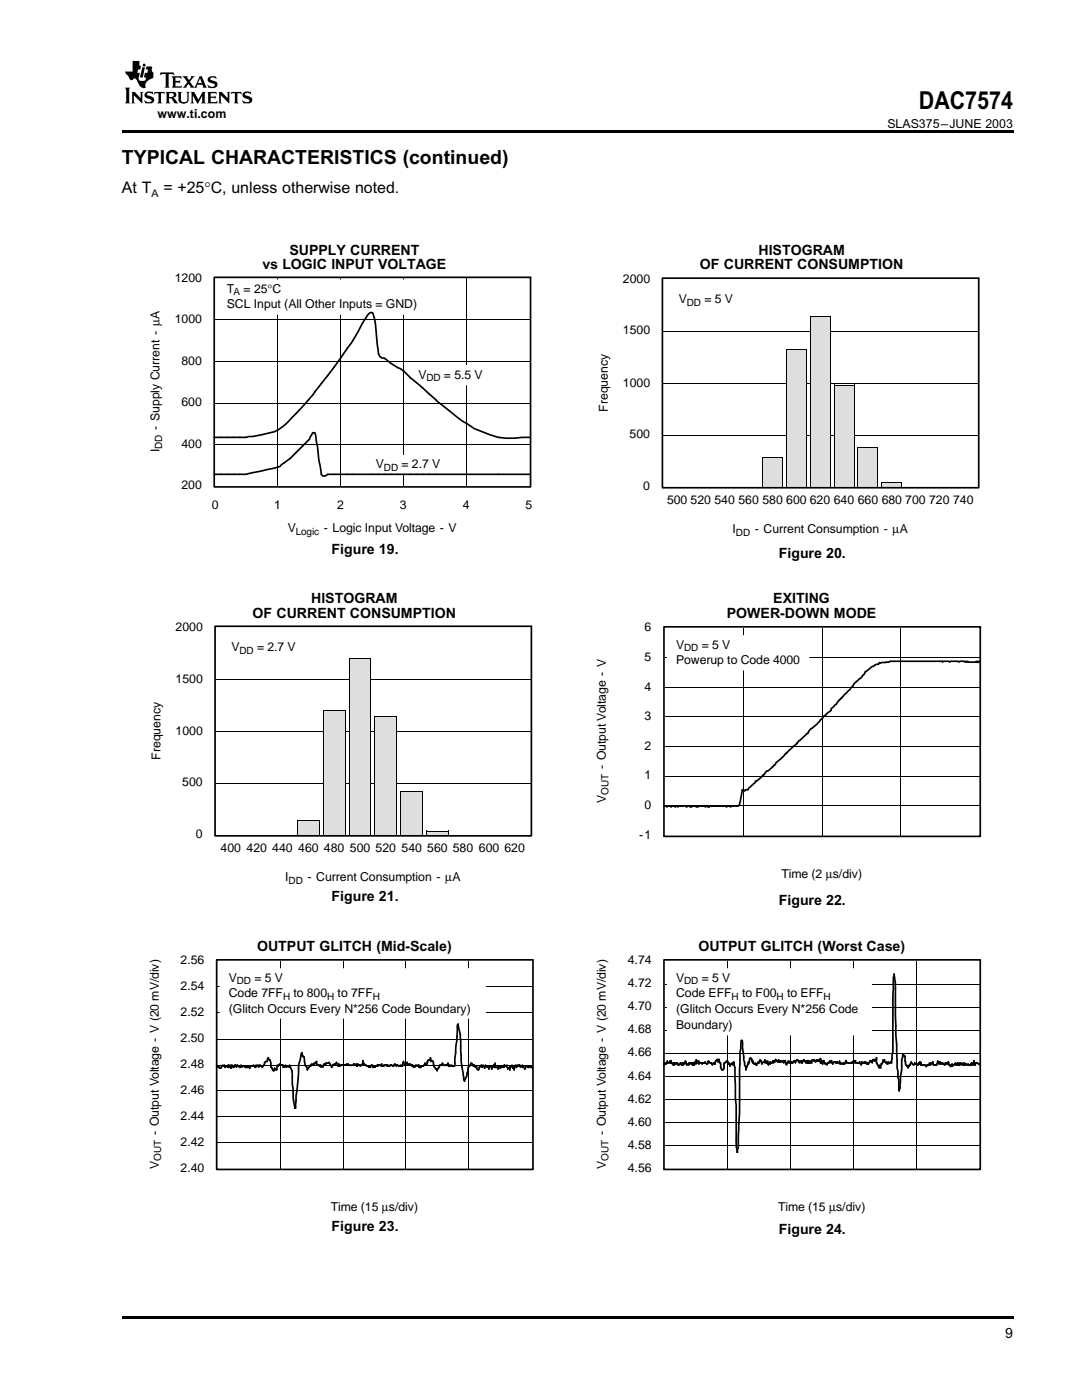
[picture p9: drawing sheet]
<svg xmlns="http://www.w3.org/2000/svg" width="216mm" height="279mm" viewBox="0 0 216 279" stroke-linecap="round" stroke-linejoin="round" font-family="sans-serif">
<g fill="#000">
<path d="M28.4 13.4h.5l-.4 2.1h-.6z" fill-rule="evenodd"/>
<path d="M28.5 12.8a.33 .33 0 0 1 .5 0 .33 .33 0 0 1 0 .5h-.4z" fill-rule="evenodd"/>
<path d="M26.5 12.2h1.3v.9l.4 .1-.2 .7h-.4l-.2 .6h.5l-.2 .9a.55 .55 0 0 0 .2 .7h1.1l.2-.6h-.5v-.2l.2-.8h.5l.1-.6h-.4l.2-.6h1.1l-.1 .7 .3 .4v1.1l-.1 .1-.7 .3-.6 .5-.2 .3v.9l-.6-.1a1.69 1.69 0 0 1-1-1.4l-.4-.5h-.2a.57 .57 0 0 1-.9 .2l-.2-.5-.6-.6-.2-.4h1.6z" fill-rule="evenodd"/>
<path d="M34.2 15.2h1.9l.2 .5-.4-.2h-.9v.6h.9v.6v-.2h-.9v.7h1l.4-.2-.2 .5h-2l.3-.3v-1.6z" fill-rule="evenodd"/>
<path d="M36.4 15.2h1.1l-.1 .4 .3 .4 .4-.5v-.3h.8l-1 1.1 .8 1.1 .2-.1 .9-2.1h.5l.8 2.1 .3 .2h-1.1l.2-.1-.2-.5h-.9l-.2 .3 .2 .3h-1.5l.2-.2-.5-.6-.5 .6 .2 .2h-.9l.4-.3 .6-.8-.6-.8z" fill-rule="evenodd"/>
<path d="M41.5 15.6l.5-.4h1.1v.6l-.4-.3h-.6l-.1 .1v.3l.5 .2a.82 .82 0 0 1 .7 .4 .82 .82 0 0 1 0 .8l-.4 .3h-1.2l-.2-.7a1.11 1.11 0 0 0 1.1 .3l.4-.1a.95 .95 0 0 0-.9-.6h-.2l-.4-.4z" fill-rule="evenodd"/>
</g>
<path d="M39.9 15.6l.4 1h-.8z" fill="#fff"/>
<g fill="#000">
<path d="M24.9 17.5h1.1l-.2 .2v2.8l.2 .1h-1.1l.3-.3v-2.4z" fill-rule="evenodd"/>
<path d="M29 18.5l.1-.1a1.21 1.21 0 0 1 1.3-.1l.2 .6-.3-.2a.69 .69 0 0 0-1 0l.1 .3 .4 .1a.82 .82 0 0 1 .9 .5 .82 .82 0 0 1-.3 .9l-1.4 .1-.3-.6 .7 .4 .8-.1v-.4l-.4-.2a.81 .81 0 0 1-.9-1.1z" fill-rule="evenodd"/>
<path d="M30.9 18.3h1.9l.2 .6-.3-.3h-.6v1.9l.3 .1h-1l.2-.2v-1.7l-.6-.1-.3 .3z" fill-rule="evenodd"/>
<path d="M33.1 18.3h1.7l.3 .2 .1 .6-.2 .3-.4 .1 1 1.1-.8-.1-.2-.3a.76 .76 0 0 0-.9-.6v.8l.3 .2h-.9l.1-.1v-2z" fill-rule="evenodd"/>
<path d="M35.3 18.3h1.1l-.3 .2v1.5l.3 .4h.6l.3-.2 .1-1.7-.3-.2h.8l-.3 .2v1.4a.95 .95 0 0 1-1.5 .6l-.5-.4v-1.6z" fill-rule="evenodd"/>
<path d="M46.2 18.3h1.9l.2 .6-.3-.3-.6 .1v1.7l.2 .2h-.9l.2-.1v-1.9h-.6l-.3 .3z" fill-rule="evenodd"/>
<path d="M48.6 18.5v-.1a1.21 1.21 0 0 1 1.3-.1h.1l.2 .6-.4-.2a.69 .69 0 0 0-.9 0l.1 .3 .6 .2a.79 .79 0 0 1 .6 1v.2l-.4 .2h-1.2l-.3-.6 .7 .4 .7-.1a.42 .42 0 0 0-.4-.6 .81 .81 0 0 1-.8-1.1z" fill-rule="evenodd"/>
<path d="M26.2 18.3h.7l1.2 1.3v-1.2l-.2-.1h.8l-.3 .2v2.1l-1.7-1.6v1.5l.3 .1h-.8l.2-.1v-2.1z" fill-rule="evenodd"/>
<path d="M38 18.3h.7l.9 1.6 .8-1.6h.6l-.1 .1v2.1l.2 .1h-1l.2-.2v-1.3l-.8 1.6-1-1.6v1.2l.2 .3h-.7l.2-.1v-2z" fill-rule="evenodd"/>
<path d="M41.4 18.3h1.7l.2 .6-.3-.3-1 .1v.6h.9l.2-.2v.6l-.4-.2h-.7v.8l1.1 .1 .4-.3-.2 .5h-1.9l.1-.1v-2.1z" fill-rule="evenodd"/>
<path d="M43.6 18.3h.6l1.2 1.3v-1.2l-.1-.1h.7l-.2 .2v2.1l-1.7-1.6v1.5l.2 .1h-.7l.1-.1v-2.1z" fill-rule="evenodd"/>
</g>
<path d="M33.7 18.6l.9 .1a.45 .45 0 0 1 0 .5 .45 .45 0 0 1-.5 .2h-.4z" fill-rule="evenodd" fill="#fff"/>
<path d="M32 14.4h2.6l.2 .6-.4-.2h-.7v2.5l.1 .2h-1l.3-.2v-2.5h-.9l-.2 .2z" fill-rule="evenodd" fill="#000"/>
<path d="M132.3 76.5h62.8M132.3 66.1h62.8M132.3 86.8h62.8" fill="none" stroke="#000" stroke-width=".2"/>
<path d="M152.2 91.4h3.9v5.8h-3.9z" fill-rule="evenodd" fill="#dedede"/>
<path d="M152.1 91.3h4M152.2 91.3v5.9M156.1 91.3v5.9" fill="none" stroke="#000" stroke-width=".2"/>
<path d="M157 69.8h3.8v27.4h-3.8z" fill-rule="evenodd" fill="#dedede"/>
<path d="M156.9 69.8h4M156.9 69.8v27.4M160.9 69.8v27.4" fill="none" stroke="#000" stroke-width=".2"/>
<path d="M161.8 63.2h3.8v34h-3.8z" fill-rule="evenodd" fill="#dedede"/>
<path d="M161.7 63.2h4M161.7 63.1v34.1M165.7 63.1v34.1" fill="none" stroke="#000" stroke-width=".2"/>
<path d="M166.5 76.9h3.9v20.3h-3.9z" fill-rule="evenodd" fill="#dedede"/>
<path d="M166.4 76.8h4.1M166.4 76.8v20.4M170.4 76.8v20.4" fill="none" stroke="#000" stroke-width=".2"/>
<path d="M171.2 89.4h3.9v7.8h-3.9z" fill-rule="evenodd" fill="#dedede"/>
<path d="M171.2 89.3h4M171.2 89.3v7.9M175.1 89.3v7.9" fill="none" stroke="#000" stroke-width=".2"/>
<path d="M176 96.4h3.9v.8h-3.9z" fill-rule="evenodd" fill="#dedede"/>
<path d="M175.9 96.4h4.1" fill="none" stroke="#000" stroke-width=".2"/>
<g fill="#000">
<path d="M175.9 96.3l.1 .9z" fill-rule="evenodd"/>
<path d="M179.9 96.3l.1 .9z" fill-rule="evenodd"/>
</g>
<path d="M132.2 55.5h63.1v41.8h-63.1z" fill="none" stroke="#000" stroke-width=".34"/>
<path d="M133.8 58h16.4v3.7h-16.4z" fill="#fff"/>
<path d="M133.8 58h16.4v3.7h-16.4z" fill="none" stroke="#fff" stroke-width=".34"/>
<path d="M55.4 55.5v41.5M68 55.5v41.5M80.5 55.5v41.5M93.1 55.5v41.5M105.8 55.4h.1M195.2 55.5h.1M42.9 72.2h62.8M42.9 63.9h62.8M42.7 97.1h.1M42.9 88.8h62.8M42.9 80.5h62.8M132.2 97.3h.1" fill="none" stroke="#000" stroke-width=".2"/>
<path d="M42.7 55.4h63.2v41.8h-63.2z" fill="none" stroke="#000" stroke-width=".34"/>
<path d="M43.6 55.9h41.7v6.7h-41.7z" fill="#fff"/>
<path d="M43.6 55.9h41.7v6.7h-41.7z" fill="none" stroke="#fff" stroke-width=".34"/>
<path d="M73.2 91h16.4v3.7h-16.4z" fill="#fff"/>
<path d="M73.2 91h16.4v3.7h-16.4z" fill="none" stroke="#fff" stroke-width=".34"/>
<path d="M81.6 73h16.7v3.7h-16.7z" fill="#fff"/>
<path d="M81.6 73h16.7v3.7h-16.7z" fill="none" stroke="#fff" stroke-width=".34"/>
<path d="M42.7 94.7h6.4l6.8-1.6 .3-.4 1.7-1.2 3.9-3.9 .6-1.2h.5l.1 .7 .6 4.7 .5 2.9 .3 .3h.4l.6-.3h40.4M42.7 87.3h6.4l4.8-.9a6 6 0 0 0 3.5-2.1l.9-1a84.9 84.9 0 0 0 9.7-11.9l2.8-4.1a23 23 0 0 1 3-4.9h.5a5.1 5.1 0 0 1 .6 2.4l.6 5.8a1.14 1.14 0 0 0 1.3 .9l1.2 1 2.6 1.6 1.3 1.3 2.5 2.1a69.2 69.2 0 0 0 10.2 8 19.9 19.9 0 0 0 6.4 2l4.8-.2M132.5 125.1h63.1v41.8h-63.1z" fill="none" stroke="#000" stroke-width=".34"/>
<path d="M132.7 137.2h62.7M132.7 131.3h62.7M148.4 125.3v41.5M164 125.3v41.5M179.7 125.3v41.5M195.5 125.2h.1M132.7 154.9h62.7M132.7 149h62.7M132.7 143.1h62.7M132.5 166.8h.1M132.7 160.8h62.7" fill="none" stroke="#000" stroke-width=".2"/>
<path d="M133.2 126.9h28.1v6.7h-28.1z" fill="#fff"/>
<path d="M133.2 126.9h28.1v6.7h-28.1z" fill="none" stroke="#fff" stroke-width=".34"/>
<path d="M195.5 132l-.2 .1-.1-.1-.2 .2-.2-.2v.1h-1.5l-.2-.1-.2 .1-.1-.1-.2 .1-.2-.1h-.9l-.2 .1-.1-.1h-1.6l-.1 .1-.2-.1h-1.1l-.1 .1v-.1h-10.5l-.2 .1-1.6 .1-.1 .2-.2-.2-.2 .4h-.7l-1.9 1.4-.3 .7h-.2l-.5 .7h-.2l-1 1-.2 .4-.7 .8-1.2 1.1-.4 .6h-.1l-.2 .3h-.2l-.6 1h-.2l-.9 .8v.4l-.9 .6-.1 .4-.4 .1-1.3 1.6-1.3 .9-.5 .6v.2l-.3 .2-1.4 1.4h-.2l-.3 .6-.7 .4-1.4 1.4h-.1v.2l-.3 .1-.6 .7-1.2 1.1-.5 .7h-.2l-.8 .8h-.3l-.5 .8-.3 .1-.2 .3-1 .9h-.2l-.1 .3-1.3 1.1-.2 .3h-.5l-.1 .3-.5-.3-.4 2.2-.3 1h-1.4l-.2 .3-.2-.2h-.5l-.1 .2-.2-.2h-3.1l-.4 .2-.4-.3-.1 .3-.2-.2h-1.2l-.1 .2-.2-.2-.2 .2-.1-.3-.6 .1-.2 .2-.2-.2-.1 .2-.2-.3-.5 .3-.3-.3-1.3 .1-.1 .2-.2-.2-.4 .2-.5-.3-.3 .3-.2-.2h-.5l-.1 .2-.2-.3-.4 .1" fill="none" stroke="#000" stroke-width=".34"/>
<path d="M43.1 135.6h62.8M43.1 156.3h62.8M43.1 146h62.8" fill="none" stroke="#000" stroke-width=".2"/>
<path d="M59.4 163.8h4.2v2.8h-4.2z" fill-rule="evenodd" fill="#dedede"/>
<path d="M59.3 163.8h4.4M59.4 163.7v2.9M63.7 163.7v2.9" fill="none" stroke="#000" stroke-width=".2"/>
<path d="M64.6 141.8h4.2v24.8h-4.2z" fill-rule="evenodd" fill="#dedede"/>
<path d="M64.5 141.8h4.4M64.6 141.7v24.9M68.9 141.7v24.9" fill="none" stroke="#000" stroke-width=".2"/>
<path d="M69.7 131.5h4.2v35.1h-4.2z" fill-rule="evenodd" fill="#dedede"/>
<path d="M69.7 131.5h4.3M69.7 131.4v35.2M74 131.4v35.2" fill="none" stroke="#000" stroke-width=".2"/>
<path d="M74.8 143.1h4.3v23.5h-4.3z" fill-rule="evenodd" fill="#dedede"/>
<path d="M74.8 143h4.4M74.8 143v23.6M79.2 143v23.6" fill="none" stroke="#000" stroke-width=".2"/>
<path d="M80 158h4.2v8.6h-4.2z" fill-rule="evenodd" fill="#dedede"/>
<path d="M80 158h4.3M80 157.9v8.7M84.3 157.9v8.7" fill="none" stroke="#000" stroke-width=".2"/>
<path d="M85.2 165.9h4.2v.7h-4.2z" fill-rule="evenodd" fill="#dedede"/>
<path d="M85.1 165.8h4.4" fill="none" stroke="#000" stroke-width=".2"/>
<g fill="#000">
<path d="M85.1 165.8l.1 .8z" fill-rule="evenodd"/>
<path d="M89.4 165.8l.1 .8z" fill-rule="evenodd"/>
</g>
<path d="M42.9 125h63.1v41.8h-63.1z" fill="none" stroke="#000" stroke-width=".34"/>
<path d="M44.5 127.5h16.4v3.7h-16.4z" fill="#fff"/>
<path d="M44.5 127.5h16.4v3.7h-16.4z" fill="none" stroke="#fff" stroke-width=".34"/>
<g fill="none" stroke="#000" stroke-width=".2">
<path d="M105.9 125h.1M42.9 166.7h.1M43.4 197h62.8M55.9 191.7v41.5M68.5 191.7v41.5M81 191.7v41.5M93.6 191.7v41.5M106.3 191.6h.1M43.4 217.7h62.8M43.4 212.6h62.8M43.4 207.4h62.8M43.4 202.2h62.8"/>
<path d="M43.2 233.3h.1M43.4 228.1h62.8M43.4 222.9h62.8"/>
</g>
<path d="M43.2 191.6h63.1v41.8h-63.1z" fill="none" stroke="#000" stroke-width=".34"/>
<path d="M44 193.4h52.8v9.7h-52.8z" fill="#fff"/>
<path d="M44 193.4h52.8v9.7h-52.8z" fill="none" stroke="#fff" stroke-width=".34"/>
<path d="M132.5 191.6h63.1v41.8h-63.1zM43.2 212.5l.3 .5 .2-.1 .2 .3h.2l.3-.6 .2 .2 .2-.2 .1 .4 .2-.2 .3 .1 .2-.4 .1 .5 .2-.4 .2 .6 .1-.6h.1l.1 .3 .3 .1 .2-.5 .3 .4 .1-.4 .1 .3 .4 .2 .3-.4 .1 .3 .6-.1 .1 .2h.2l.2-.2 .1 .2 .3-.1 .2 .3 .1-.4h.5v-.2l.5 .4 .1-.4 .2 .2 .2-.2 .1 .3 .2-.3h.2l.4 .3 .4-.6v-.3l.5-.2 .1-.5 .1-.2 .5 .9v.9l.5 .8h.2l.1-.5 .2 .3h.2l.1-.7 .1-.2v.2h.2l.2-.5 .7 .3 .1 .4 .4-.4 .1 .3h.1v-.1h.4l.1 .2 .1-.4v.2a3.3 3.3 0 0 1 .5 2.2l.2 3.9 .3 2.2h.2l.1-2.4 .5-4.6a5.7 5.7 0 0 1 .4-3l.1-.8 .1-.2 .2 .7 .3 .1 .2 1.7 .4 .4v.5l.5-.7 .1-.2 .1 .2 .2-.5 .3 .3 .2-.1v-.3l.1 .1 .4-.5 .1 .7 .4 .1 .1 .2 .1-.3 .1 .4 .3-.1h.1v.1l.3-.6 .2 .2 .1-.3h.5l.2-.2 .5 1 .2-.5v.1l.3-.3 .3 .3 .1-.6 .4 .8 .1-.5 .1 .5 .4-.3 .9 .1 .2-.3 .2 .3 .1-.3 .1 .3h.8l.2-.3 .1 .3 .4-.3v.5h.2l.1-.5 .2 .3 .2-.1 .1 .3 .4-.5 .1-.6 .2 .6 1 .6 .1-.1 .1 .2 .3-.4h.2l.1 .4 .3-.2 .1 .2 .1-.2 .4-.3 .1 .3 .2-.3 .5 .3 .1-.5 .1 .5h.3l.1-.3h.4l.2 .3v-.3l.2 .3 .6-.3 .4 .3 .3-.5 .3 .5 .2-.3 .3 .3h.3v-.2l.4 .2 .2-1 .3 .7 .4-.5 .3 .5 .3-.2 .4 .3v.2l.1-.3 .2 .4 .2-.1 .1 .1 .2-.3 .3 .2 .2-.3v.4l.5 .1 .1-.2h.4l.2-.2 .1-.4 .3 .4 .2-.9 .4-.1 .2-.5 .1 .7 .1-.2 .3 .2 .2 1 .4 .6h.2v.3l.5-1.1 .5-.1v-.3l.3 .4h.7l.2-.4 .1 .6h.2v-.2h.2l.1 .2 .2-.2 .1 .2h.4l.1-.2v-1.3l.4-3.6 .1-3.1 .1-.2a15.8 15.8 0 0 1 .5 5.4l.1 2 .5 3.6 .2 .4 .7-1.9a1.28 1.28 0 0 1 .5-1.4v-.3h.2l.3 .6 .2-.3 .3 .5 .2-.1 .3 .6 .2-.1v-.4l.4-.4h.1l.1 .4 .2-.4 .3 .6 .2-.6 .2 .3h.3l.1 .5 .1-.6h.3l.2 .6 .5-.9v.5l.2-.8 .1 .8h.4l.1 .4 .2-.6 .2 .4 .1-.4 .2 .2 .3-.2 .2 .2v-.5l.2 .3h.3l.1-.2 .1 .8 .3-.4 .1 .5 .1-.7 .1 .2 .3-.4 .1 .6 .2-.4 .1 .7 .2-.9 .3 .4 .1-.4 .3 .2 .1-.3 .1 .1 .1 .3h.2l.3-.3v.4l.2-.1 .3 .5 .2-.6 .3 .2h.2l.1-.2 .2 .2 .3-.2 .2 .4" fill="none" stroke="#000" stroke-width=".34"/>
<g fill="none" stroke="#000" stroke-width=".2">
<path d="M132.7 196.4h62.7M145.2 191.7v41.5M157.8 191.7v41.5M170.2 191.7v41.5M182.8 191.7v41.5M195.5 191.6h.1M132.7 219.4h62.7M132.7 214.8h62.7M132.7 210.2h62.7M132.7 205.6h62.7M132.7 201h62.7M132.5 233.3h.1"/>
<path d="M132.7 228.7h62.7M132.7 224h62.7"/>
</g>
<path d="M133.2 193.4h40.6v13.1h-40.6z" fill="#fff"/>
<path d="M133.2 193.4h40.6v13.1h-40.6z" fill="none" stroke="#fff" stroke-width=".34"/>
<path d="M132.5 212.5v-.3l.2-.1v.2l.5-.1v-.4v.3h.4l.1-.3 .1 .4 .1-.5v.2l.4 .6 .1-.4v.4h.2l.1-.4 .1 .2 .3-.2 .2 .4v-.2l.3 .2 .2-.4 .3 .5 .2-.5v.4v-.3l.2-.1 .1 .2 .2-.5 .2 .7 .1-.2 .3 .2 .1-.4h.3l.1 .2 .1-.2 .2 .5v-.4l.1 .3v-.3l.1-.1 .1 .5 .4-.8v.5v-.8l.2 .6 .1-.3 .1 .3 .1-.3v.5l.2-.2 .5 .1v.1l.1-.2 .2 .1 .3-.3v.3l.4 .1 .2-.1v-.4l.3 .3 .4 .1 .1 .3 .4-.4v.2h.2a.77 .77 0 0 1 .5-.9l.1 .5 .2-.5v.7l.3 .1a1.33 1.33 0 0 0 .3 1.3l.2-.1a1.42 1.42 0 0 0 .2-1.2l.6-.5 .1 .5 .2 .1 .1-.1 .1 .6v-.3l.1 .1 .3-.4 .1 .1 .1-.1v.3l.2-.6 .2 1.2 .1 6 .2 1.5v8.3l.3 1.1 .1-1 .3-6.9 .1-12 .2-2.4h.2l.1 .2 .2 3.6 .2 1 .2 .5v.5l.3-.9 .2-.3v-.4v.2h.2l.1-.8 .2-.2 .2 .3 .2 .7 .1-.3v.4l.2 .1 .3-.1 .1 .4 .4-.4v-.3l.2 .2 .2-.6v.2l.2 .1 .1 .5v-.1l.3-.3h.3v-.4l.1 .6 .2-.3v.4h.2l.1-.4v.5l.2 .2v-.3l.3 .1v-.4l.4 .2 .1-.3 .2 .3v-.4l.2 .2 .2-.5 .3 .5h.2l.1-.4 .1 .4 .1-.1v.1v-.1l.3 .1v-.1l.4 .1v-.2l.1 .4 .1-.4h.2l.1 .6 .2-.2v.4l.3-.7 .2 .3 .2-.3 .1 .3 .2-.2v.3l.5-.5 .1 .1 .1 .3v-.3l.3-.1v-.2l.4 .3 .1 .3 .1-.3 .3 .3 .2-.4v.5v-.4l.3-.3 .4 .6 .1-.3v.3l.2 .1 .1-.5 .1 .5v-.5l.1 .5h.2l.1-.4 .1 .3v-.2v.2h.2l.1-.6 .1 .2 .3-.2v.3l.1-.1 .1 .2 .3-.4 .1 .3h.2v-.3l.2-.1 .2 .8v-.9l.1 .8v-.2h.2l.2 .4 .1-.6h.1l.1 .5 .2 .1v-.1l.3 .1v.2l.4-.6 .1 .2 .2-.4 .1 .4 .1-.4 .3 .6 .1-.4h.3l.1 .2 .4-.2 .1 .3 .3-.3v-.1l.1 .5 .1-.1 .3 .1 .3-.1 .2 .1 .3-.6v.5l.1-.4 .1 .3 1 .1v-.3v.2h.2l.1-.3 .2 .3v-.3v.1l.2-.2 .1 .5h.7v-.3l.4 .6 .1-.6 .1 .2h.3l.1-.2v.3h.1l.1-.3 .3 .4 .1-.2v.2h.2l.3-.5h.2v.1v-.2l.3 .4v-.6l.3 .2v-.3l.2 .4v-.3h.2l.1-.4v1.1l.4 .8 .3 .1v-.5l.1 .5 .1-.8h.2l.2-.8 .1 .4 .2-.4 .1 .4h.2l.2 .4h.2v-.4l.1 .3 .4-.1v-.2l.2 .2 .3-2.2v-11.2v-3.6l.2-.7 .1 .6a20.8 20.8 0 0 1 .2 5.9l.3 12.2 .2 .7v1.2l.1 .4 .1 2.3 .5-4.3a4.3 4.3 0 0 1 .2-2.3l.1-.8 .1 .5h.3l.1 1.5 .3 .6 .2-.1v.3l.2-.5h.2v-.3l.2-.2 .1 .1v-.3l.1 .4 .3 .2 .2-.2v-.2l.1 .2h.3l.1 .3 .2-.1 .1-.3v.1h.1l.1-.4h.2v.6l.1-.3 .2 .4h.7l.1 .3 .2-.1v-.3l.4 .1 .1-.4h.1l.1 .3 .4-.6 .1 .6 .7 .1 .2-.8 .3 .5v-.4h.2v.4h.2l.1-.2 .2 .2v-.1l.4 .3 .1-.4 .2 .2h.2l.2-.4 .1 .6h.3v.3l.1 .1 .3-.6 .1 .5 .6-.6v.3v-.2v.2h.2l.1-.3 .2 .4v-.5v.4l.2-.3 .1 .4 .2-.4 .2 .1v.2h.2l.1-.3v.4l.2-.1v-.3v.3l.1-.3 .2 .3 .1-.2 .3 .3 .1-.3 .2 .3h.3v-.3v.2h.1l.1-.4 .2 .4 .2-.2v-.6v.8l.2-.3 .1 .4 .2-.5h.2l.5 .4" fill="none" stroke="#000" stroke-width=".34"/>
<path d="M24.3 26h177.8v.6h-177.8zM24.3 262.7h177.8v.5h-177.8z" fill="#000"/>
<text font-size="4.9" x="183.4" y="21.7">DAC7574</text>
<text font-size="3.9" x="24.3" y="32.8">TYPICAL CHARACTERISTICS (continued)</text>
<g font-size="3.2">
<text x="24.3" y="38.5">At T</text>
<text x="32.6" y="38.5">= +25°C, unless otherwise noted.</text>
</g>
<g font-size="2.8">
<text x="52.4" y="53.6">vs LOGIC INPUT VOLTAGE</text>
<text x="57.7" y="50.8">SUPPLY CURRENT</text>
<text x="139.7" y="53.6">OF CURRENT CONSUMPTION</text>
<text x="151.3" y="50.8">HISTOGRAM</text>
<text x="66.1" y="110.6">Figure 19.</text>
<text x="155.4" y="111.3">Figure 20.</text>
<text x="50.4" y="123.3">OF CURRENT CONSUMPTION</text>
<text x="62.1" y="120.4">HISTOGRAM</text>
<text x="145" y="123.3">POWER-DOWN MODE</text>
<text x="154.3" y="120.4">EXITING</text>
<text x="66.1" y="179.8">Figure 21.</text>
<text x="155.4" y="180.6">Figure 22.</text>
<text x="51.3" y="189.7">OUTPUT GLITCH (Mid-Scale)</text>
<text x="139.3" y="189.7">OUTPUT GLITCH (Worst Case)</text>
<text x="66.1" y="245.6">Figure 23.</text>
<text x="155.4" y="246.3">Figure 24.</text>
<text x="200.6" y="267">9</text>
</g>
<g font-size="2.5">
<text x="31.5" y="23.5">www.ti.com</text>
<text x="177.1" y="25.6">SLAS375–JUNE 2003</text>
</g>
<g font-size="2.4">
<text x="34.9" y="56.3">1200</text>
<text x="45.3" y="58.5">T</text>
<text x="48.6" y="58.5">= 25°C</text>
<text x="124.3" y="56.4">2000</text>
<text x="34.9" y="64.5">1000</text>
<text x="45.3" y="61.6">SCL Input (All Other Inputs = GND)</text>
<text x="135.4" y="60.5">V</text>
<text x="140.6" y="60.5">= 5 V</text>
<text x="124.3" y="66.7">1500</text>
<text x="36.2" y="72.8">800</text>
<text x="83.5" y="75.6">V</text>
<text x="88.6" y="75.6">= 5.5 V</text>
<text x="124.3" y="77.1">1000</text>
<text x="36.2" y="81.1">600</text>
<text x="121.3" y="82.2" transform="rotate(-90 121.3 82.2)">Frequency</text>
<text x="31.8" y="85.8" transform="rotate(-90 31.8 85.8)">- Supply Current - µA</text>
<text x="36.2" y="89.4">400</text>
<text x="125.6" y="87.5">500</text>
<text x="31.8" y="90.2" transform="rotate(-90 31.8 90.2)">I</text>
<text x="75" y="93.5">V</text>
<text x="80.1" y="93.5">= 2.7 V</text>
<text x="36.2" y="97.6">200</text>
<text x="42.2" y="101.5">0</text>
<text x="54.7" y="101.5">1</text>
<text x="67.3" y="101.5">2</text>
<text x="79.8" y="101.5">3</text>
<text x="92.4" y="101.5">4</text>
<text x="104.9" y="101.5">5</text>
<text x="128.3" y="97.8">0</text>
<text x="133.1" y="100.6">500</text>
<text x="137.8" y="100.6">520</text>
<text x="142.6" y="100.6">540</text>
<text x="147.3" y="100.6">560</text>
<text x="152.1" y="100.6">580</text>
<text x="156.9" y="100.6">600</text>
<text x="161.6" y="100.6">620</text>
<text x="166.4" y="100.6">640</text>
<text x="171.2" y="100.6">660</text>
<text x="175.9" y="100.6">680</text>
<text x="180.6" y="100.6">700</text>
<text x="185.4" y="100.6">720</text>
<text x="190.2" y="100.6">740</text>
<text x="57.4" y="106.2">V</text>
<text x="64.6" y="106.2">- Logic Input Voltage - V</text>
<text x="146.2" y="106.4">I</text>
<text x="150.6" y="106.4">- Current Consumption - µA</text>
<text x="35" y="125.9">2000</text>
<text x="46.2" y="130">V</text>
<text x="51.3" y="130">= 2.7 V</text>
<text x="128.6" y="131.9">5</text>
<text x="128.6" y="126">6</text>
<text x="134.9" y="129.5">V</text>
<text x="140" y="129.5">= 5 V</text>
<text x="35" y="136.2">1500</text>
<text x="128.6" y="137.8">4</text>
<text x="134.9" y="132.6">Powerup to Code 4000</text>
<text x="128.6" y="143.7">3</text>
<text x="35" y="146.6">1000</text>
<text x="128.6" y="149.7">2</text>
<text x="32" y="151.6" transform="rotate(-90 32 151.6)">Frequency</text>
<text x="120.9" y="153.5" transform="rotate(-90 120.9 153.5)">- Output Voltage - V</text>
<text x="128.6" y="155.5">1</text>
<text x="36.4" y="156.9">500</text>
<text x="120.9" y="160.3" transform="rotate(-90 120.9 160.3)">V</text>
<text x="128.6" y="161.5">0</text>
<text x="39.1" y="167.2">0</text>
<text x="127.5" y="167.3">-1</text>
<text x="44" y="170.1">400</text>
<text x="49.2" y="170.1">420</text>
<text x="54.3" y="170.1">440</text>
<text x="59.5" y="170.1">460</text>
<text x="64.6" y="170.1">480</text>
<text x="69.8" y="170.1">500</text>
<text x="74.9" y="170.1">520</text>
<text x="80.1" y="170.1">540</text>
<text x="85.2" y="170.1">560</text>
<text x="90.4" y="170.1">580</text>
<text x="95.6" y="170.1">600</text>
<text x="100.7" y="170.1">620</text>
<text x="56.9" y="175.9">I</text>
<text x="61.4" y="175.9">- Current Consumption - µA</text>
<text x="156" y="175.1">Time (2 µs/div)</text>
<text x="36" y="197.6">2.54</text>
<text x="36" y="192.5">2.56</text>
<text x="45.7" y="195.9">V</text>
<text x="50.8" y="195.9">= 5 V</text>
<text x="125.3" y="197">4.72</text>
<text x="125.3" y="192.5">4.74</text>
<text x="134.9" y="195.9">V</text>
<text x="140" y="195.9">= 5 V</text>
<text x="36" y="202.8">2.52</text>
<text x="45.7" y="199">Code 7FF</text>
<text x="45.7" y="202.2">(Glitch Occurs Every N*256 Code Boundary)</text>
<text x="58.6" y="199">to 800</text>
<text x="67.4" y="199">to 7FF</text>
<text x="125.3" y="201.6">4.70</text>
<text x="134.9" y="202.2">(Glitch Occurs Every N*256 Code</text>
<text x="134.9" y="199">Code EFF</text>
<text x="148.1" y="199">to F00</text>
<text x="157" y="199">to EFF</text>
<text x="36" y="208">2.50</text>
<text x="125.3" y="206.2">4.68</text>
<text x="134.9" y="205.3">Boundary)</text>
<text x="36" y="213.2">2.48</text>
<text x="125.3" y="215.4">4.64</text>
<text x="125.3" y="210.8">4.66</text>
<text x="36" y="218.3">2.46</text>
<text x="125.3" y="220.1">4.62</text>
<text x="31.7" y="226.5" transform="rotate(-90 31.7 226.5)">- Output Voltage - V (20 mV/div)</text>
<text x="36" y="223.5">2.44</text>
<text x="120.9" y="226.5" transform="rotate(-90 120.9 226.5)">- Output Voltage - V (20 mV/div)</text>
<text x="125.3" y="224.7">4.60</text>
<text x="31.7" y="233.3" transform="rotate(-90 31.7 233.3)">V</text>
<text x="36" y="233.8">2.40</text>
<text x="36" y="228.7">2.42</text>
<text x="120.9" y="233.3" transform="rotate(-90 120.9 233.3)">V</text>
<text x="125.3" y="233.8">4.56</text>
<text x="125.3" y="229.3">4.58</text>
<text x="66" y="241.6">Time (15 µs/div)</text>
<text x="155.3" y="241.6">Time (15 µs/div)</text>
</g>
<text font-size="2.1" x="30.2" y="39.2">A</text>
<g font-size="2">
<text x="46.6" y="59">A</text>
<text x="137" y="61">DD</text>
<text x="85.1" y="76.1">DD</text>
<text x="32.4" y="89.5" transform="rotate(-90 32.4 89.5)">DD</text>
<text x="76.6" y="94">DD</text>
<text x="59" y="106.7">Logic</text>
<text x="146.8" y="106.9">DD</text>
<text x="47.8" y="130.5">DD</text>
<text x="136.5" y="130">DD</text>
<text x="121.4" y="158.7" transform="rotate(-90 121.4 158.7)">OUT</text>
<text x="57.6" y="176.4">DD</text>
<text x="47.3" y="196.4">DD</text>
<text x="136.5" y="196.4">DD</text>
<text x="56.5" y="199.5">H</text>
<text x="65.3" y="199.5">H</text>
<text x="74.4" y="199.5">H</text>
<text x="146" y="199.5">H</text>
<text x="154.9" y="199.5">H</text>
<text x="164.3" y="199.5">H</text>
<text x="32.2" y="231.7" transform="rotate(-90 32.2 231.7)">OUT</text>
<text x="121.4" y="231.7" transform="rotate(-90 121.4 231.7)">OUT</text>
</g>
</svg>
